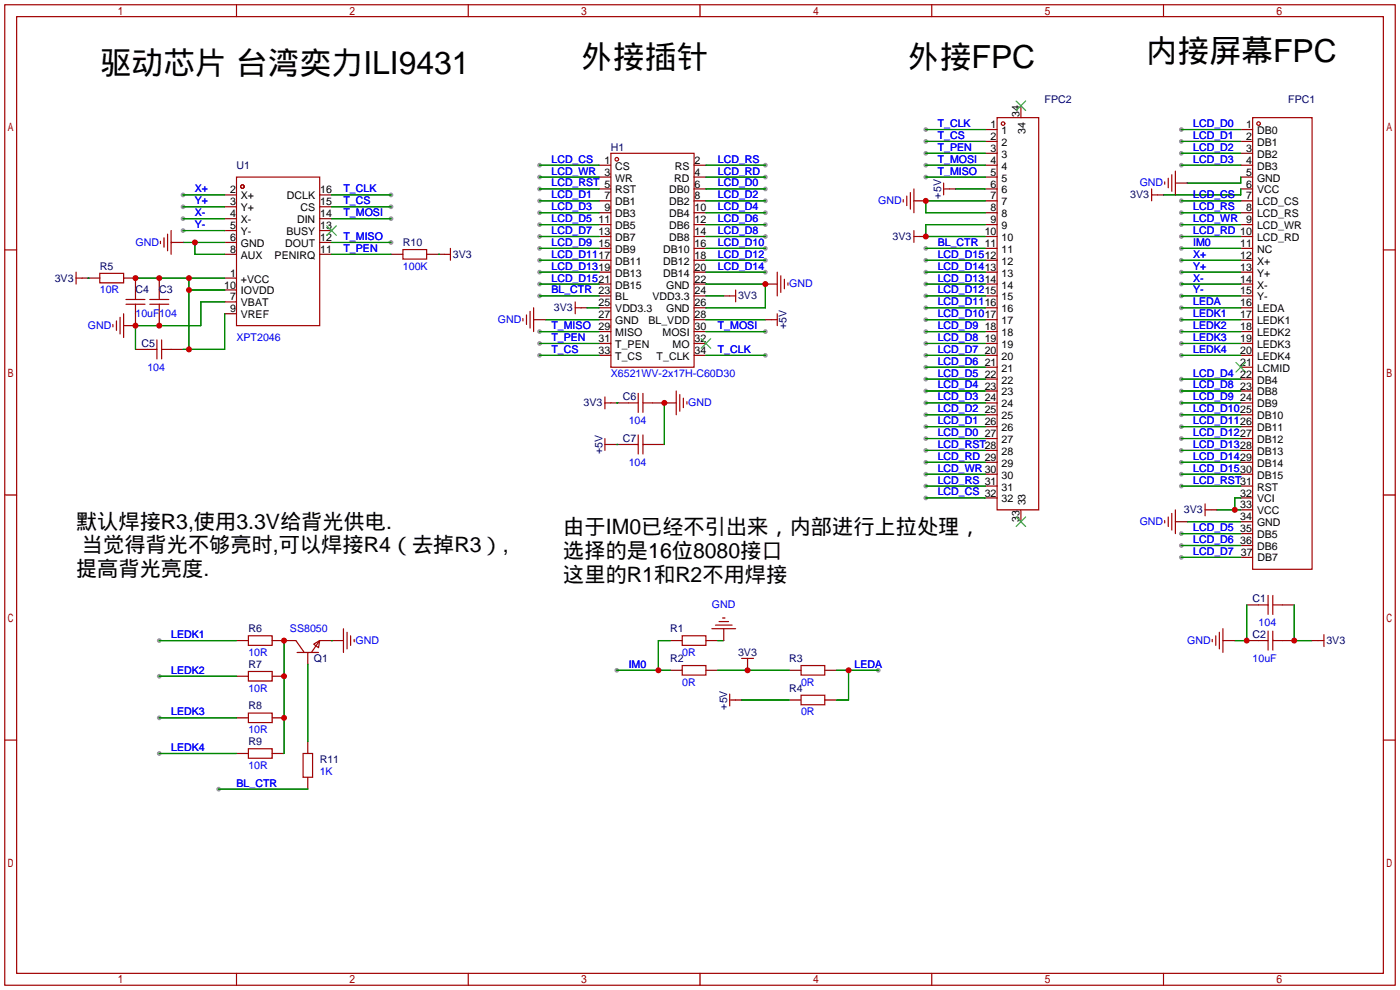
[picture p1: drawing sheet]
<svg xmlns="http://www.w3.org/2000/svg" width="299mm" height="212mm" viewBox="0 0 299 212" stroke-linecap="round" stroke-linejoin="round" font-family="sans-serif">
<g fill="#999">
<circle cx="252.5" cy="27.7" r=".51"/>
<circle cx="252.5" cy="30.2" r=".51"/>
<circle cx="252.5" cy="32.8" r=".51"/>
<circle cx="252.5" cy="35.3" r=".51"/>
<circle cx="252.5" cy="42.9" r=".51"/>
<circle cx="252.5" cy="45.5" r=".51"/>
<circle cx="252.5" cy="48" r=".51"/>
<circle cx="252.5" cy="50.5" r=".51"/>
<circle cx="252.5" cy="53.1" r=".51"/>
<circle cx="252.5" cy="55.6" r=".51"/>
<circle cx="252.5" cy="58.2" r=".51"/>
<circle cx="252.5" cy="60.7" r=".51"/>
<circle cx="252.5" cy="63.2" r=".51"/>
<circle cx="252.5" cy="65.8" r=".51"/>
<circle cx="252.5" cy="68.3" r=".51"/>
<circle cx="252.5" cy="70.9" r=".51"/>
<circle cx="252.5" cy="73.4" r=".51"/>
<circle cx="252.5" cy="75.9" r=".51"/>
<circle cx="252.5" cy="81" r=".51"/>
<circle cx="252.5" cy="83.6" r=".51"/>
<circle cx="252.5" cy="86.1" r=".51"/>
<circle cx="252.5" cy="88.6" r=".51"/>
<circle cx="252.5" cy="91.2" r=".51"/>
<circle cx="252.5" cy="93.7" r=".51"/>
<circle cx="252.5" cy="96.3" r=".51"/>
<circle cx="252.5" cy="98.8" r=".51"/>
<circle cx="252.5" cy="101.3" r=".51"/>
<circle cx="252.5" cy="103.9" r=".51"/>
<circle cx="252.5" cy="114" r=".51"/>
<circle cx="252.5" cy="116.6" r=".51"/>
<circle cx="197.9" cy="27.7" r=".51"/>
<circle cx="197.9" cy="30.2" r=".51"/>
<circle cx="197.9" cy="32.8" r=".51"/>
<circle cx="197.9" cy="35.3" r=".51"/>
<circle cx="197.9" cy="37.8" r=".51"/>
<circle cx="197.9" cy="53.1" r=".51"/>
<circle cx="197.9" cy="55.6" r=".51"/>
<circle cx="197.9" cy="58.2" r=".51"/>
<circle cx="197.9" cy="60.7" r=".51"/>
<circle cx="197.9" cy="63.2" r=".51"/>
<circle cx="197.9" cy="65.8" r=".51"/>
<circle cx="197.9" cy="68.3" r=".51"/>
<circle cx="197.9" cy="70.9" r=".51"/>
<circle cx="197.9" cy="73.4" r=".51"/>
<circle cx="197.9" cy="75.9" r=".51"/>
<circle cx="197.9" cy="78.5" r=".51"/>
<circle cx="197.9" cy="81" r=".51"/>
<circle cx="197.9" cy="83.6" r=".51"/>
<circle cx="197.9" cy="86.1" r=".51"/>
<circle cx="197.9" cy="88.6" r=".51"/>
<circle cx="197.9" cy="91.2" r=".51"/>
<circle cx="197.9" cy="93.7" r=".51"/>
<circle cx="197.9" cy="96.3" r=".51"/>
<circle cx="197.9" cy="98.8" r=".51"/>
<circle cx="197.9" cy="101.3" r=".51"/>
<circle cx="115.3" cy="35.3" r=".51"/>
<circle cx="115.3" cy="37.8" r=".51"/>
<circle cx="115.3" cy="40.4" r=".51"/>
<circle cx="115.3" cy="42.9" r=".51"/>
<circle cx="115.3" cy="45.5" r=".51"/>
<circle cx="115.3" cy="48" r=".51"/>
<circle cx="115.3" cy="50.5" r=".51"/>
<circle cx="115.3" cy="53.1" r=".51"/>
<circle cx="115.3" cy="55.6" r=".51"/>
<circle cx="115.3" cy="58.2" r=".51"/>
<circle cx="115.3" cy="60.7" r=".51"/>
<circle cx="115.3" cy="63.2" r=".51"/>
<circle cx="115.3" cy="70.9" r=".51"/>
<circle cx="115.3" cy="73.4" r=".51"/>
<circle cx="115.3" cy="75.9" r=".51"/>
<circle cx="163.6" cy="35.3" r=".51"/>
<circle cx="163.6" cy="37.8" r=".51"/>
<circle cx="163.6" cy="40.4" r=".51"/>
<circle cx="163.6" cy="42.9" r=".51"/>
<circle cx="163.6" cy="45.5" r=".51"/>
<circle cx="163.6" cy="48" r=".51"/>
<circle cx="163.6" cy="50.5" r=".51"/>
<circle cx="163.6" cy="53.1" r=".51"/>
<circle cx="163.6" cy="55.6" r=".51"/>
<circle cx="163.6" cy="58.2" r=".51"/>
<circle cx="163.6" cy="70.9" r=".51"/>
<circle cx="163.6" cy="75.9" r=".51"/>
<circle cx="197.9" cy="103.9" r=".51"/>
<circle cx="197.9" cy="106.4" r=".51"/>
<circle cx="252.5" cy="119.1" r=".51"/>
<circle cx="187.7" cy="143.3" r=".51"/>
<circle cx="131.8" cy="143.3" r=".51"/>
<circle cx="46.7" cy="168.7" r=".51"/>
<circle cx="34" cy="136.9" r=".51"/>
<circle cx="34" cy="144.5" r=".51"/>
<circle cx="34" cy="153.4" r=".51"/>
<circle cx="34" cy="161" r=".51"/>
<circle cx="39.1" cy="41.7" r=".51"/>
<circle cx="39.1" cy="44.2" r=".51"/>
<circle cx="39.1" cy="46.7" r=".51"/>
<circle cx="39.1" cy="49.3" r=".51"/>
<circle cx="83.6" cy="41.7" r=".51"/>
<circle cx="83.6" cy="44.2" r=".51"/>
<circle cx="83.6" cy="46.7" r=".51"/>
<circle cx="83.6" cy="51.8" r=".51"/>
</g>
<g fill="none" stroke="#a10000" stroke-width=".25">
<path d="M1 1h297.2v209.6h-297.2zM3.6 3.6h292.1v204.4h-292.1zM50.5 1v2.6M100.1 1v2.6M149.6 1v2.6M199.1 1v2.6M248.7 1v2.6M50.5 37.8h17.8v31.8h-17.8zM130.6 32.8h17.7v45.7h-17.7zM201.7 39.1v2.6M213.1 25.1h8.9v83.9h-8.9zM248.9 38.9v.5"/>
<path d="M249.7 38.1v2M250.4 37.3v3.6M251.2 36.6v5.1M267.7 25.1h12.7v96.6h-12.7zM1 53.4h2.6M16.3 58.2v2.5M16.3 59.4h1.2M21.3 58.4h5.1v2.1h-5.1zM34.3 51.6v.5M35.1 50.8v2M35.8 50v3.6M36.6 49.3v5.1"/>
<path d="M86.1 53.3h5.1v2.1h-5.1zM95 54.4h1.3M96.3 53.1v2.5M166.1 58.2v5M166.9 58.9v3.6M167.6 59.7v2M193 42.7v.5M193.8 41.9v2M194.6 41.1v3.6M195.3 40.4v5.1M195.3 49.3v2.5M195.3 50.5h1.3"/>
<path d="M201.7 40.4h1.2M246.1 40.4v2.5M246.1 41.7h1.3M295.7 53.4h2.5M24.1 69.3v.5M24.9 68.6v2M25.7 67.8v3.6M26.4 67.1v5M26.9 65h4.1M26.9 64h4.1M29 62v2M29 65v2.1"/>
<path d="M31.5 74.7h2M32 65h4.1M32 64h4.1M33.5 72.6v4.1M34 62v2M34 65v2.1M34.5 74.7h2.1M34.5 72.6v4.1M111.8 68.1v.5M112.5 67.3v2M113.3 66.5v3.6M114 65.8v5.1"/>
<path d="M122.9 64.5v2.6M122.9 65.8h1.3M156 63.2h1.2M157.2 62v2.5M164.8 68.3h1.3M166.1 67.1v2.5M168.4 60.5v.5M129.3 86.1h1.3M129.3 95h1.3M129.3 84.8v2.6M129.3 93.7v2.6M134.4 86.1h2"/>
<path d="M134.4 95h2M136.4 84.1v4M136.4 93v4M137.4 86.1h2M137.4 84.1v4M137.4 93v4M137.4 95h2M144.5 83.6v5M145.3 84.3v3.6M146 85.1v2M146.8 85.9v.5M1 105.8h2.6"/>
<path d="M248.9 111.3v.5M249.7 110.5v2M250.4 109.7v3.6M251.2 109v5M257.6 107.7v2.5M257.6 109h1.2M295.7 105.8h2.5M53.1 135.9h5.1v2h-5.1zM63.2 136.9l1.8 2.5M63.5 139.4h4.6M67.1 137.7l1.2-.8-.2 1.5zM68.3 136.9l-1.8 2.5"/>
<path d="M73.4 134.4v5M74.2 135.1v3.6M74.9 135.9v2M75.7 136.7v.5M145.8 135.9h5.1v2h-5.1zM152.1 134.4h5.1M152.9 133.6h3.6M153.7 132.8h2M154.4 132.1h.5M259.1 136.7v.5M259.8 135.9v2M260.6 135.1v3.6"/>
<path d="M261.4 134.4v5M269 129.3h2M269 136.9h2M271 127.3v4M271 134.9v4M272 129.3h2.1M272 127.3v4M272 134.9v4M272 136.9h2.1M281.7 136.9h1.3M283 135.6v2.6M1 158.2h2.6"/>
<path d="M53.1 143.5h5.1v2h-5.1zM53.1 152.4h5.1v2h-5.1zM145.8 142.2h5.1v2.1h-5.1zM156 148.3v2.6M156 149.6h1.2M158.5 140.7h2.5M159.8 140.7v1.3M171.2 142.2h5.1v2.1h-5.1zM171.2 148.6h5.1v2h-5.1zM295.7 158.2h2.5M53.1 160h5.1v2.1h-5.1zM64.8 161h2v5.1h-2z"/>
<path d="M50.5 208v2.6M100.1 208v2.6M149.6 208v2.6M199.1 208v2.6M248.7 208v2.6"/>
<circle cx="51.8" cy="39.9" r=".38"/>
<circle cx="131.8" cy="34" r=".38"/>
<circle cx="214.4" cy="26.4" r=".38"/>
<circle cx="269" cy="26.4" r=".38"/>
</g>
<g fill="none" stroke="#870000" stroke-width=".25">
<path d="M128 37.8h2.6M128 35.3h2.6M148.3 37.8h2.6M148.3 35.3h2.6M210.6 37.8h2.5M210.6 35.3h2.5M210.6 32.8h2.5M210.6 30.2h2.5M210.6 27.7h2.5M218.2 22.6v2.5M251.2 39.1h2.5M265.2 37.8h2.5"/>
<path d="M265.2 35.3h2.5M265.2 32.8h2.5M265.2 30.2h2.5M265.2 27.7h2.5M17.5 59.4h3.8M26.4 59.4h2.6v2.6M34 59.4v2.6M36.6 51.8h2.5M48 41.7h2.5M48 59.4h2.5M48 44.2h2.5M48 46.7h2.5"/>
<path d="M48 49.3h2.5M48 51.8h2.5M48 54.4h2.5M68.3 41.7h2.6M68.3 44.2h2.6M68.3 46.7h2.6M68.3 49.3h2.6M68.3 51.8h2.6M68.3 54.4h2.6M83.6 54.4h2.5M91.2 54.4h3.8M128 58.2h2.6"/>
<path d="M128 55.6h2.6M128 53.1h2.6M128 50.5h2.6M128 48h2.6M128 45.5h2.6M128 42.9h2.6M128 40.4h2.6M148.3 58.2h2.6M148.3 55.6h2.6M148.3 53.1h2.6M148.3 50.5h2.6M148.3 48h2.6"/>
<path d="M148.3 45.5h2.6M148.3 42.9h2.6M148.3 40.4h2.6M195.3 42.9h2.6M196.6 50.5h1.3M202.9 40.4h1.3M210.6 58.2h2.5M210.6 55.6h2.5M210.6 53.1h2.5M210.6 50.5h2.5M210.6 48h2.5M210.6 45.5h2.5"/>
<path d="M210.6 42.9h2.5M210.6 40.4h2.5M247.4 41.7h1.3M265.2 58.2h2.5M265.2 55.6h2.5M265.2 53.1h2.5M265.2 50.5h2.5M265.2 48h2.5M265.2 45.5h2.5M265.2 42.9h2.5M265.2 40.4h2.5M29 67.1v2.5h-2.6"/>
<path d="M29 74.7h2.5M34 67.1v2.5M36.6 74.7h2.5M48 64.5h2.5M48 67.1h2.5M48 62h2.5M114 68.3h2.6M124.2 65.8h1.3M128 75.9h2.6M128 73.4h2.6M128 70.9h2.6M128 68.3h2.6"/>
<path d="M128 65.8h2.6M128 63.2h2.6M128 60.7h2.6M148.3 75.9h2.6M148.3 73.4h2.6M148.3 70.9h2.6M148.3 68.3h2.6M148.3 65.8h2.6M148.3 63.2h2.6M148.3 60.7h2.6M154.7 63.2h1.3M163.6 68.3h1.2"/>
<path d="M163.6 60.7h2.5M210.6 78.5h2.5M210.6 75.9h2.5M210.6 73.4h2.5M210.6 70.9h2.5M210.6 68.3h2.5M210.6 65.8h2.5M210.6 63.2h2.5M210.6 60.7h2.5M265.2 78.5h2.5M265.2 75.9h2.5M265.2 73.4h2.5"/>
<path d="M265.2 70.9h2.5M265.2 68.3h2.5M265.2 65.8h2.5M265.2 63.2h2.5M265.2 60.7h2.5M130.6 86.1h3.8M130.6 95h3.8M139.4 86.1h5.1M139.4 95h2.6M210.6 98.8h2.5M210.6 96.3h2.5M210.6 93.7h2.5"/>
<path d="M210.6 91.2h2.5M210.6 88.6h2.5M210.6 86.1h2.5M210.6 83.6h2.5M210.6 81h2.5M265.2 98.8h2.5M265.2 96.3h2.5M265.2 93.7h2.5M265.2 91.2h2.5M265.2 88.6h2.5M265.2 86.1h2.5M265.2 83.6h2.5"/>
<path d="M265.2 81h2.5M210.6 106.4h2.5M210.6 103.9h2.5M210.6 101.3h2.5M218.2 109v2.5M251.2 111.5h2.5M258.8 109h1.3M265.2 106.4h2.5M265.2 103.9h2.5M265.2 101.3h2.5M265.2 109h2.5M265.2 111.5h2.5"/>
<path d="M265.2 114h2.5M265.2 116.6h2.5M265.2 119.1h2.5M50.5 136.9h2.6M58.2 136.9h5M65.8 139.4v2.6M68.3 136.9h5.1M143.3 136.9h2.5M150.9 136.9h2.5M154.7 134.4v2.5M261.4 136.9h2.5M266.4 129.3h2.6"/>
<path d="M266.4 136.9h2.6M274.1 129.3h2.5M274.1 136.9h2.5M280.4 136.9h1.3M50.5 144.5h2.6M50.5 153.4h2.6M58.2 144.5h2.5M58.2 153.4h2.5M65.8 158.5v2.5M143.3 143.3h2.5M150.9 143.3h2.5M157.2 149.6h1.3"/>
<path d="M159.8 142v1.3M168.7 143.3h2.5M168.7 149.6h2.5M176.3 143.3h2.5M176.3 149.6h2.5M50.5 161h2.6M58.2 161h2.5M65.8 166.1v2.6"/>
</g>
<path d="M217.2 21.6l2 2M219.2 21.6l-2 2M69.8 48.3l2.1 2M71.9 48.3l-2.1 2M149.9 72.4l2 2M151.9 72.4l-2 2M264.2 77.5l2 2M266.2 77.5l-2 2M217.2 110.5l2 2M219.2 110.5l-2 2" fill="none" stroke="#3c3" stroke-width=".25"/>
<g fill="none" stroke="#008700" stroke-width=".25">
<path d="M115.3 35.3h12.7M115.3 37.8h12.7M150.9 35.3h12.7M150.9 37.8h12.7M197.9 27.7h12.7M197.9 30.2h12.7M197.9 32.8h12.7M197.9 35.3h12.7M197.9 37.8h12.7M252.5 27.7h12.7M252.5 30.2h12.7M252.5 32.8h12.7"/>
<path d="M252.5 35.3h12.7M265.2 37.8v1.3h-11.5M18.8 59.4h.1M29 59.4h19M39.1 41.7h8.9M39.1 44.2h8.9M39.1 46.7h8.9M39.1 49.3h8.9M39.1 51.8h8.9M40.4 59.4v15.3M41.7 51.8v2.6h6.3M70.9 41.7h12.7"/>
<path d="M70.9 44.2h12.7M70.9 46.7h12.7M70.9 51.8h12.7M70.9 54.4h12.7M93.7 54.4h.1M115.3 42.9h12.7M115.3 45.5h12.7M115.3 48h12.7M115.3 50.5h12.7M115.3 53.1h12.7M115.3 55.6h12.7M115.3 58.2h12.7"/>
<path d="M115.3 40.4h12.7M150.9 42.9h12.7M150.9 45.5h12.7M150.9 48h12.7M150.9 50.5h12.7M150.9 53.1h12.7M150.9 55.6h12.7M150.9 58.2h12.7M150.9 40.4h12.7M197.9 53.1h12.7M197.9 55.6h12.7M197.9 58.2h12.7"/>
<path d="M204.2 40.4h6.4M210.6 42.9h-12.7v2.6h12.7M210.6 48h-12.7v2.5h12.7M252.5 42.9h12.7M252.5 45.5h12.7M252.5 48h12.7M252.5 50.5h12.7M252.5 53.1h12.7M252.5 55.6h12.7M252.5 58.2h12.7M265.2 40.4v1.3h-16.5M40.4 62h7.6"/>
<path d="M48 67.1v7.6h-8.9M48 64.5h-5.1v5.1h-13.9v5.1M115.3 60.7h12.7M115.3 63.2h12.7M115.3 70.9h12.7M115.3 73.4h12.7M115.3 75.9h12.7M116.6 68.3h11.4M125.5 65.8h2.5M150.9 60.7h12.7v5.1h-12.7M150.9 63.2h3.8M150.9 68.3h12.7"/>
<path d="M150.9 70.9h12.7M150.9 75.9h12.7M197.9 60.7h12.7M197.9 63.2h12.7M197.9 65.8h12.7M197.9 68.3h12.7M197.9 70.9h12.7M197.9 73.4h12.7M197.9 75.9h12.7M197.9 78.5h12.7M252.5 60.7h12.7M252.5 63.2h12.7"/>
<path d="M252.5 65.8h12.7M252.5 68.3h12.7M252.5 70.9h12.7M252.5 73.4h12.7M252.5 75.9h12.7M131.8 86.1h.1M131.8 95h.1M142 86.1v8.9M197.9 81h12.7M197.9 83.6h12.7M197.9 86.1h12.7M197.9 88.6h12.7"/>
<path d="M197.9 91.2h12.7M197.9 93.7h12.7M197.9 96.3h12.7M197.9 98.8h12.7M252.5 81h12.7M252.5 83.6h12.7M252.5 86.1h12.7M252.5 88.6h12.7M252.5 91.2h12.7M252.5 93.7h12.7M252.5 96.3h12.7M252.5 98.8h12.7"/>
<path d="M197.9 101.3h12.7M197.9 103.9h12.7M197.9 106.4h12.7M252.5 101.3h12.7M252.5 103.9h12.7M252.5 114h12.7M252.5 116.6h12.7M252.5 119.1h12.7M253.7 111.5h11.5M260.1 109h5.1M265.2 106.4h-1.3v2.6M34 136.9h16.5"/>
<path d="M60.7 136.9v24.1M70.9 136.9h.1M143.3 136.9h-2.6v6.4M153.4 136.9h1.3M266.4 129.3v7.6h-2.5M276.6 129.3v7.6h3.8M34 144.5h16.5M34 153.4h16.5M65.8 142v16.5M131.8 143.3h11.5M153.4 143.3h15.3M158.5 149.6h10.2"/>
<path d="M178.8 143.3h8.9M181.4 143.3v6.3h-2.6M34 161h16.5M46.7 168.7h19.1"/>
</g>
<g fill="#c00">
<circle cx="263.9" cy="109" r=".63"/>
<circle cx="197.9" cy="42.9" r=".63"/>
<circle cx="197.9" cy="50.5" r=".63"/>
<circle cx="163.6" cy="60.7" r=".63"/>
<circle cx="276.6" cy="136.9" r=".63"/>
<circle cx="266.4" cy="136.9" r=".63"/>
<circle cx="159.8" cy="143.3" r=".63"/>
<circle cx="181.4" cy="143.3" r=".63"/>
<circle cx="140.7" cy="143.3" r=".63"/>
<circle cx="60.7" cy="136.9" r=".63"/>
<circle cx="60.7" cy="144.5" r=".63"/>
<circle cx="60.7" cy="153.4" r=".63"/>
<circle cx="29" cy="59.4" r=".63"/>
<circle cx="34" cy="59.4" r=".63"/>
<circle cx="40.4" cy="59.4" r=".63"/>
<circle cx="40.4" cy="62" r=".63"/>
<circle cx="40.4" cy="74.7" r=".63"/>
<circle cx="34" cy="69.6" r=".63"/>
<circle cx="29" cy="69.6" r=".63"/>
<circle cx="41.7" cy="51.8" r=".63"/>
<circle cx="142" cy="86.1" r=".63"/>
</g>
<g font-size="6.8">
<text x="21.3" y="15.9">驱动芯片 台湾奕力ILI9431</text>
<text x="124.2" y="14.6">外接插针</text>
<text x="194.1" y="14.6">外接FPC</text>
<text x="244.9" y="13.4">内接屏幕FPC</text>
</g>
<g font-size="4.5">
<text x="16.3" y="113">默认焊接R3,使用3.3V给背光供电.</text>
<text x="17.5" y="118">当觉得背光不够亮时,可以焊接R4（去掉R3）,</text>
<text x="120.4" y="114.2">由于IM0已经不引出来，内部进行上拉处理，</text>
<text x="120.4" y="119.3">选择的是16位8080接口</text>
<text x="16.3" y="123.1">提高背光亮度.</text>
<text x="120.4" y="124.4">这里的R1和R2不用焊接</text>
</g>
<g font-size="2.3" fill="#000080">
<text x="223.3" y="22.1">FPC2</text>
<text x="275.3" y="22.1">FPC1</text>
<text x="130.6" y="32.2">H1</text>
<text x="50.5" y="36">U1</text>
<text x="201.1" y="42.4" transform="rotate(-90 201.1 42.4)">+5V</text>
<text x="241.6" y="42.4">3V3</text>
<text x="86.1" y="52.5">R10</text>
<text x="190.8" y="51.3">3V3</text>
<text x="21.3" y="57.6">R5</text>
<text x="96.8" y="55.1">3V3</text>
<text x="11.7" y="60.2">3V3</text>
<text x="29" y="62.7">C4</text>
<text x="34" y="62.7">C3</text>
<text x="157.7" y="64">3V3</text>
<text x="118.4" y="66.5">3V3</text>
<text x="168.1" y="70.4" transform="rotate(-90 168.1 70.4)">+5V</text>
<text x="30.2" y="74.1">C5</text>
<text x="124.7" y="86.8">3V3</text>
<text x="133.1" y="85.6">C6</text>
<text x="133.1" y="94.5">C7</text>
<text x="128.7" y="97" transform="rotate(-90 128.7 97)">+5V</text>
<text x="253" y="109.7">3V3</text>
<text x="267.7" y="128.7">C1</text>
<text x="53.1" y="135.1">R6</text>
<text x="143.3" y="135.1">R1</text>
<text x="267.7" y="136.4">C2</text>
<text x="283.5" y="137.6">3V3</text>
<text x="53.1" y="142.7">R7</text>
<text x="67.1" y="141.4">Q1</text>
<text x="143.3" y="141.4">R2</text>
<text x="157.7" y="140.2">3V3</text>
<text x="168.7" y="141.4">R3</text>
<text x="168.7" y="147.8">R4</text>
<text x="53.1" y="151.6">R8</text>
<text x="155.4" y="151.7" transform="rotate(-90 155.4 151.7)">+5V</text>
<text x="53.1" y="159.2">R9</text>
<text x="68.3" y="163">R11</text>
</g>
<g font-size="2.3" fill="#00f">
<text x="200.4" y="27.1">T_CLK</text>
<text x="200.4" y="29.7">T_CS</text>
<text x="255" y="27.1">LCD_D0</text>
<text x="255" y="29.7">LCD_D1</text>
<text x="117.9" y="34.8">LCD_CS</text>
<text x="153.4" y="34.8">LCD_RS</text>
<text x="200.4" y="32.2">T_PEN</text>
<text x="200.4" y="34.8">T_MOSI</text>
<text x="255" y="32.2">LCD_D2</text>
<text x="255" y="34.8">LCD_D3</text>
<text x="41.7" y="41.1">X+</text>
<text x="73.4" y="41.1">T_CLK</text>
<text x="117.9" y="37.3">LCD_WR</text>
<text x="117.9" y="39.8">LCD_RST 5</text>
<text x="153.4" y="37.3">LCD_RD</text>
<text x="153.4" y="39.8">LCD_D0</text>
<text x="200.4" y="37.3">T_MISO</text>
<text x="243.6" y="39.8">GND</text>
<text x="41.7" y="43.7">Y+</text>
<text x="41.7" y="46.2">X-</text>
<text x="73.4" y="43.7">T_CS</text>
<text x="73.4" y="46.2">T_MOSI</text>
<text x="117.9" y="42.4">LCD_D1</text>
<text x="117.9" y="44.9">LCD_D3</text>
<text x="117.9" y="47.5">LCD_D5</text>
<text x="153.4" y="42.4">LCD_D2</text>
<text x="153.4" y="44.9">LCD_D4</text>
<text x="153.4" y="47.5">LCD_D6</text>
<text x="187.7" y="43.7">GND</text>
<text x="255" y="42.4">LCD_CS</text>
<text x="255" y="44.9">LCD_RS</text>
<text x="255" y="47.5">LCD_WR</text>
<text x="29" y="52.5">GND</text>
<text x="41.7" y="48.7">Y-</text>
<text x="73.4" y="51.3">T_MISO</text>
<text x="73.4" y="53.8">T_PEN</text>
<text x="117.9" y="50">LCD_D7</text>
<text x="117.9" y="52.5">LCD_D9</text>
<text x="153.4" y="50">LCD_D8</text>
<text x="153.4" y="52.5">LCD_D10</text>
<text x="200.4" y="52.5">BL_CTR 11</text>
<text x="255" y="50">LCD_RD 10</text>
<text x="255" y="52.5">IM0</text>
<text x="86.1" y="57.6">100K</text>
<text x="117.9" y="55.1">LCD_D1117</text>
<text x="117.9" y="57.6">LCD_D1319</text>
<text x="153.4" y="55.1">LCD_D12</text>
<text x="153.4" y="57.6">LCD_D14</text>
<text x="200.4" y="55.1">LCD_D1512</text>
<text x="200.4" y="57.6">LCD_D1413</text>
<text x="255" y="55.1">X+</text>
<text x="255" y="57.6">Y+</text>
<text x="21.3" y="62.7">10R</text>
<text x="117.9" y="60.2">LCD_D1521</text>
<text x="117.9" y="62.7">BL_CTR 23</text>
<text x="168.7" y="61.4">GND</text>
<text x="200.4" y="60.2">LCD_D1314</text>
<text x="200.4" y="62.7">LCD_D1215</text>
<text x="200.4" y="65.2">LCD_D1116</text>
<text x="255" y="60.2">X-</text>
<text x="255" y="62.7">Y-</text>
<text x="255" y="65.2">LEDA</text>
<text x="18.8" y="70.3">GND</text>
<text x="29" y="67.8">10uF</text>
<text x="34" y="67.8">104</text>
<text x="106.4" y="69.1">GND</text>
<text x="117.9" y="70.3">T_MISO</text>
<text x="153.4" y="70.3">T_MOSI</text>
<text x="200.4" y="67.8">LCD_D1017</text>
<text x="200.4" y="70.3">LCD_D9</text>
<text x="255" y="67.8">LEDK1</text>
<text x="255" y="70.3">LEDK2</text>
<text x="50.5" y="72.9">XPT2046</text>
<text x="117.9" y="72.9">T_PEN</text>
<text x="117.9" y="75.4">T_CS</text>
<text x="153.4" y="75.4">T_CLK</text>
<text x="200.4" y="72.9">LCD_D8</text>
<text x="200.4" y="75.4">LCD_D7</text>
<text x="200.4" y="77.9">LCD_D6</text>
<text x="255" y="72.9">LEDK3</text>
<text x="255" y="75.4">LEDK4</text>
<text x="31.5" y="79.2">104</text>
<text x="130.6" y="80.5">X6521WV-2x17H-C60D30</text>
<text x="200.4" y="80.5">LCD_D5</text>
<text x="200.4" y="83">LCD_D4</text>
<text x="255" y="80.5">LCD_D4</text>
<text x="255" y="83">LCD_D8</text>
<text x="147.1" y="86.8">GND</text>
<text x="200.4" y="85.6">LCD_D3</text>
<text x="200.4" y="88.1">LCD_D2</text>
<text x="255" y="85.6">LCD_D9</text>
<text x="255" y="88.1">LCD_D1025</text>
<text x="134.4" y="90.6">104</text>
<text x="200.4" y="90.6">LCD_D1</text>
<text x="200.4" y="93.2">LCD_D0</text>
<text x="200.4" y="95.7">LCD_RST28</text>
<text x="255" y="90.6">LCD_D1126</text>
<text x="255" y="93.2">LCD_D1227</text>
<text x="255" y="95.7">LCD_D1328</text>
<text x="134.4" y="99.5">104</text>
<text x="200.4" y="98.3">LCD_RD 29</text>
<text x="200.4" y="100.8">LCD_WR 30</text>
<text x="255" y="98.3">LCD_D1429</text>
<text x="255" y="100.8">LCD_D1530</text>
<text x="200.4" y="103.3">LCD_RS 31</text>
<text x="200.4" y="105.9">LCD_CS 32</text>
<text x="255" y="103.3">LCD_RST31</text>
<text x="243.6" y="112.2">GND</text>
<text x="255" y="113.5">LCD_D5</text>
<text x="255" y="116">LCD_D6</text>
<text x="255" y="118.6">LCD_D7</text>
<text x="152.1" y="130">GND</text>
<text x="36.6" y="136.4">LEDK1</text>
<text x="62" y="135.1">SS8050</text>
<text x="76" y="137.6">GND</text>
<text x="253.7" y="137.6">GND</text>
<text x="269" y="133.8">104</text>
<text x="36.6" y="144">LEDK2</text>
<text x="53.1" y="140.2">10R</text>
<text x="134.4" y="142.7">IM0</text>
<text x="145.8" y="140.2">0R</text>
<text x="182.6" y="142.7">LEDA</text>
<text x="267.7" y="141.4">10uF</text>
<text x="53.1" y="147.8">10R</text>
<text x="145.8" y="146.5">0R</text>
<text x="171.2" y="146.5">0R</text>
<text x="36.6" y="152.9">LEDK3</text>
<text x="171.2" y="152.9">0R</text>
<text x="36.6" y="160.5">LEDK4</text>
<text x="53.1" y="156.7">10R</text>
<text x="53.1" y="164.3">10R</text>
<text x="68.3" y="165.6">1K</text>
<text x="50.5" y="168.1">BL_CTR</text>
</g>
<g font-size="2.3">
<text x="211.7" y="29.9">2</text>
<text x="211.7" y="27.4">1</text>
<text x="214" y="28.6">1</text>
<text x="217.9" y="25" transform="rotate(-90 217.9 25)">34</text>
<text x="219.1" y="28.6" transform="rotate(-90 219.1 28.6)">34</text>
<text x="266.3" y="27.4">1</text>
<text x="266.3" y="29.9">2</text>
<text x="268.7" y="28.6">DB0</text>
<text x="129.2" y="35">1</text>
<text x="148.5" y="35">2</text>
<text x="211.7" y="35">4</text>
<text x="211.7" y="32.5">3</text>
<text x="214" y="33.7">3</text>
<text x="214" y="31.2">2</text>
<text x="266.3" y="32.5">3</text>
<text x="266.3" y="35">4</text>
<text x="268.7" y="31.2">DB1</text>
<text x="268.7" y="33.7">DB2</text>
<text x="49.2" y="41.3">2</text>
<text x="68.5" y="41.3">16</text>
<text x="129.2" y="37.5">3</text>
<text x="131.5" y="36.3">CS</text>
<text x="131.5" y="38.8">WR</text>
<text x="131.5" y="41.3">RST</text>
<text x="143" y="41.3">DB0</text>
<text x="144.1" y="38.8">RD</text>
<text x="144.2" y="36.3">RS</text>
<text x="148.5" y="40.1">6</text>
<text x="148.5" y="37.5">4</text>
<text x="211.7" y="40.1">6</text>
<text x="211.7" y="37.5">5</text>
<text x="214" y="41.3">6</text>
<text x="214" y="38.8">5</text>
<text x="214" y="36.3">4</text>
<text x="266.3" y="37.5">5</text>
<text x="266.3" y="40.1">6</text>
<text x="268.7" y="36.3">DB3</text>
<text x="268.7" y="38.8">GND</text>
<text x="268.7" y="41.3">VCC</text>
<text x="49.2" y="43.9">3</text>
<text x="49.2" y="46.4">4</text>
<text x="51.5" y="42.6">X+</text>
<text x="51.5" y="45.2">Y+</text>
<text x="51.5" y="47.7">X-</text>
<text x="61.3" y="42.6">DCLK</text>
<text x="63.5" y="47.7">DIN</text>
<text x="64.2" y="45.2">CS</text>
<text x="68.5" y="46.4">14</text>
<text x="68.5" y="43.9">15</text>
<text x="127.9" y="47.7">11</text>
<text x="129.2" y="42.6">7</text>
<text x="129.2" y="45.2">9</text>
<text x="131.5" y="43.9">DB1</text>
<text x="131.5" y="46.4">DB3</text>
<text x="143" y="46.4">DB4</text>
<text x="143" y="43.9">DB2</text>
<text x="148.5" y="47.7">12</text>
<text x="148.5" y="45.2">10</text>
<text x="148.5" y="42.6">8</text>
<text x="211.7" y="47.7">9</text>
<text x="211.7" y="45.2">8</text>
<text x="211.7" y="42.6">7</text>
<text x="214" y="46.4">8</text>
<text x="214" y="43.9">7</text>
<text x="266.3" y="42.6">7</text>
<text x="266.3" y="45.2">8</text>
<text x="266.3" y="47.7">9</text>
<text x="268.7" y="43.9">LCD_CS</text>
<text x="268.7" y="46.4">LCD_RS</text>
<text x="49.2" y="49">5</text>
<text x="49.2" y="51.5">6</text>
<text x="51.5" y="50.2">Y-</text>
<text x="51.5" y="52.8">GND</text>
<text x="61" y="52.8">DOUT</text>
<text x="61.2" y="50.2">BUSY</text>
<text x="68.5" y="51.5">12</text>
<text x="68.5" y="49">13</text>
<text x="127.9" y="50.2">13</text>
<text x="127.9" y="52.8">15</text>
<text x="131.5" y="49">DB5</text>
<text x="131.5" y="51.5">DB7</text>
<text x="143" y="51.5">DB8</text>
<text x="143" y="49">DB6</text>
<text x="148.5" y="52.8">16</text>
<text x="148.5" y="50.2">14</text>
<text x="210.5" y="50.2">10</text>
<text x="214" y="51.5">10</text>
<text x="214" y="49">9</text>
<text x="265.1" y="52.8">11</text>
<text x="268.7" y="49">LCD_WR</text>
<text x="268.7" y="51.5">LCD_RD</text>
<text x="49.2" y="59.1">1</text>
<text x="49.2" y="54">8</text>
<text x="51.5" y="55.3">AUX</text>
<text x="58.7" y="55.3">PENIRQ</text>
<text x="68.5" y="54">11</text>
<text x="131.5" y="54">DB9</text>
<text x="131.5" y="56.6">DB11</text>
<text x="131.5" y="59.1">DB13</text>
<text x="141.7" y="59.1">DB14</text>
<text x="141.7" y="56.6">DB12</text>
<text x="141.7" y="54">DB10</text>
<text x="148.5" y="57.9">20</text>
<text x="148.5" y="55.3">18</text>
<text x="214" y="59.1">13</text>
<text x="214" y="56.6">12</text>
<text x="214" y="54">11</text>
<text x="265.1" y="55.3">12</text>
<text x="265.1" y="57.9">13</text>
<text x="268.7" y="54">NC</text>
<text x="268.7" y="56.6">X+</text>
<text x="268.7" y="59.1">Y+</text>
<text x="47.9" y="61.7">10</text>
<text x="49.2" y="64.2">7</text>
<text x="51.5" y="60.4">+VCC</text>
<text x="51.5" y="65.5">VBAT</text>
<text x="51.5" y="62.9">IOVDD</text>
<text x="127.9" y="65.5">25</text>
<text x="131.5" y="61.7">DB15</text>
<text x="131.5" y="64.2">BL</text>
<text x="139.5" y="64.2">VDD3.3</text>
<text x="142.4" y="61.7">GND</text>
<text x="148.5" y="65.5">26</text>
<text x="148.5" y="62.9">24</text>
<text x="148.5" y="60.4">22</text>
<text x="214" y="64.2">15</text>
<text x="214" y="61.7">14</text>
<text x="265.1" y="60.4">14</text>
<text x="265.1" y="62.9">15</text>
<text x="265.1" y="65.5">16</text>
<text x="268.7" y="61.7">X-</text>
<text x="268.7" y="64.2">Y-</text>
<text x="49.2" y="66.7">9</text>
<text x="51.5" y="68">VREF</text>
<text x="127.9" y="68">27</text>
<text x="127.9" y="70.6">29</text>
<text x="131.5" y="66.7">VDD3.3</text>
<text x="131.5" y="69.3">GND</text>
<text x="131.5" y="71.8">MISO</text>
<text x="138.6" y="69.3">BL_VDD</text>
<text x="141.6" y="71.8">MOSI</text>
<text x="142.4" y="66.7">GND</text>
<text x="148.5" y="70.6">30</text>
<text x="148.5" y="68">28</text>
<text x="210.5" y="70.6">18</text>
<text x="214" y="71.8">18</text>
<text x="214" y="69.3">17</text>
<text x="214" y="66.7">16</text>
<text x="265.1" y="68">17</text>
<text x="265.1" y="70.6">18</text>
<text x="268.7" y="66.7">LEDA</text>
<text x="268.7" y="69.3">LEDK1</text>
<text x="268.7" y="71.8">LEDK2</text>
<text x="127.9" y="73.1">31</text>
<text x="127.9" y="75.6">33</text>
<text x="131.5" y="74.4">T_PEN</text>
<text x="131.5" y="76.9">T_CS</text>
<text x="140.3" y="76.9">T_CLK</text>
<text x="143.7" y="74.4">MO</text>
<text x="148.5" y="75.6">34</text>
<text x="148.5" y="73.1">32</text>
<text x="210.5" y="75.6">20</text>
<text x="210.5" y="73.1">19</text>
<text x="214" y="76.9">20</text>
<text x="214" y="74.4">19</text>
<text x="265.1" y="73.1">19</text>
<text x="265.1" y="75.6">20</text>
<text x="268.7" y="74.4">LEDK3</text>
<text x="268.7" y="76.9">LEDK4</text>
<text x="210.5" y="83.3">23</text>
<text x="210.5" y="80.7">22</text>
<text x="210.5" y="78.2">21</text>
<text x="214" y="82">22</text>
<text x="214" y="79.4">21</text>
<text x="265.1" y="78.2">21</text>
<text x="265.1" y="80.7">22</text>
<text x="265.1" y="83.3">23</text>
<text x="268.7" y="79.4">LCMID</text>
<text x="268.7" y="82">DB4</text>
<text x="210.5" y="88.3">25</text>
<text x="210.5" y="85.8">24</text>
<text x="214" y="89.6">25</text>
<text x="214" y="87.1">24</text>
<text x="214" y="84.5">23</text>
<text x="265.1" y="85.8">24</text>
<text x="268.7" y="84.5">DB8</text>
<text x="268.7" y="87.1">DB9</text>
<text x="268.7" y="89.6">DB10</text>
<text x="210.5" y="93.4">27</text>
<text x="210.5" y="90.9">26</text>
<text x="214" y="94.7">27</text>
<text x="214" y="92.1">26</text>
<text x="268.7" y="92.1">DB11</text>
<text x="268.7" y="94.7">DB12</text>
<text x="214" y="99.8">29</text>
<text x="214" y="97.2">28</text>
<text x="268.7" y="97.2">DB13</text>
<text x="268.7" y="99.8">DB14</text>
<text x="214" y="107.4">32</text>
<text x="214" y="104.8">31</text>
<text x="214" y="102.3">30</text>
<text x="265.1" y="106.1">32</text>
<text x="268.7" y="102.3">DB15</text>
<text x="268.7" y="104.8">RST</text>
<text x="268.7" y="107.4">VCI</text>
<text x="217.9" y="111.6" transform="rotate(-90 217.9 111.6)">33</text>
<text x="219.1" y="108" transform="rotate(-90 219.1 108)">33</text>
<text x="265.1" y="108.7">33</text>
<text x="265.1" y="111.2">34</text>
<text x="265.1" y="113.7">35</text>
<text x="268.7" y="109.9">VCC</text>
<text x="268.7" y="112.5">GND</text>
<text x="265.1" y="116.3">36</text>
<text x="265.2" y="118.8">37</text>
<text x="268.7" y="115">DB5</text>
<text x="268.7" y="117.5">DB6</text>
<text x="268.7" y="119.9">DB7</text>
</g>
</svg>
